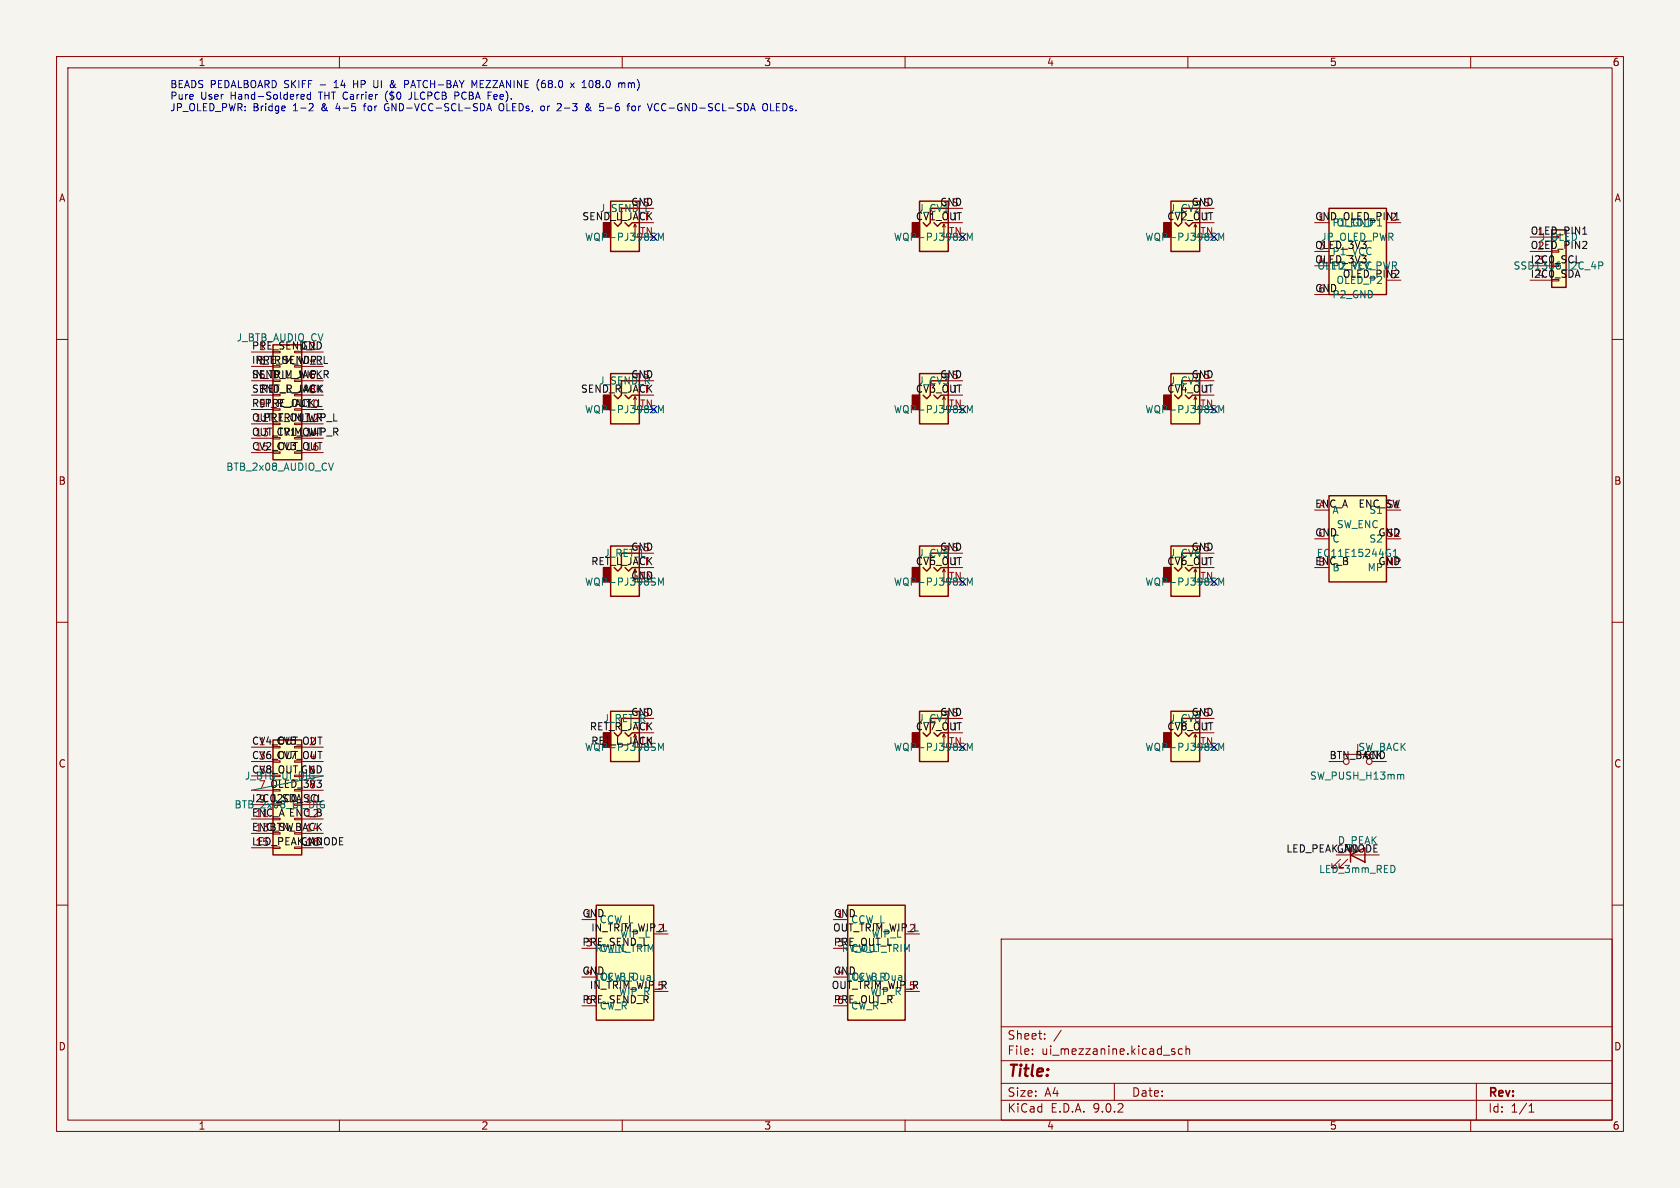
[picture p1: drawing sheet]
<svg xmlns="http://www.w3.org/2000/svg" width="297mm" height="210mm" viewBox="0 0 297 210" stroke-linecap="round" stroke-linejoin="round" font-family="sans-serif">
<path d="M0 0h297v210h-297z" fill="#f5f4ef" stroke="#f5f4ef" stroke-width=".18"/>
<g fill="none" stroke="#840000" stroke-width=".18">
<path d="M10 10h277v190h-277zM12 12h273v186h-273zM60 10v2M110 10v2M160 10v2M210 10v2M260 10v2M10 60h2M285 60h2M10 110h2M285 110h2M237 151.9l-1.5 1.5h.7h-.7v-.7"/>
<path d="M238.3 151.9l-1.6 1.5h.8h-.8v-.7M10 160h2M177 166h108v32h-108zM285 160h2M60 198v2M110 198v2M160 198v2M177 194.5h108M177 191.5h108M177 187.5h108M177 181.5h108M182.5 186.3v.1"/>
<path d="M182.5 185.5v.1M184.7 183.6v.1M184.7 182.8v.1M187.6 182.1l-1.3 2M197 191.5v3M207.3 185.9l.4 .1v.2l-.2 .2h-.3M207.3 185.4l.4 .1M209 185.5l-.4-.1-.3 .3v.4l.2 .2h.5M209.7 185.5l.2-.1 .3 .1 .1 .9M209.7 184.9v1.5M210 198v2M260 198v2"/>
<path d="M261 191.5v6.5M270.3 196.6h.9M270.3 195.5l.4-.4v1.5"/>
</g>
<path d="M238.8 151.1l2.5-1.2v2.5zM238.8 149.9v2.5" fill="none" stroke="#840000" stroke-width=".25"/>
<path d="M162.6 66h5v8.9h-5z" fill="#ffffc2"/>
<path d="M161.3 69.9h1.3v2.5h-1.3z" fill="#840000" stroke="#840000" stroke-width=".25"/>
<path d="M162.6 66h5v8.9h-5zM165.1 69.9l.6 .6 .7-.6h1.2M167.6 67.3h-3.1v2.6l-.7 .6-.6-.6" fill="none" stroke="#840000" stroke-width=".25"/>
<path d="M166.6 70.6l.3-.5v2.3h.7M166.9 70.1l.2 .5" fill="none" stroke="#840000" stroke-width=".18"/>
<path d="M171 73v-1.3l.4 .9 .5-.9v1.3" fill="none" stroke="#006464" stroke-width=".18"/>
<path d="M107.9 66h5.1v8.9h-5.1z" fill="#ffffc2"/>
<path d="M106.7 69.9h1.2v2.5h-1.2z" fill="#840000" stroke="#840000" stroke-width=".25"/>
<path d="M107.9 66h5.1v8.9h-5.1zM110.5 69.9l.6 .6 .7-.6h1.2M113 67.3h-3.1v2.6l-.7 .6-.6-.6" fill="none" stroke="#840000" stroke-width=".25"/>
<path d="M112 70.6l.3-.5v2.3h.7M112.3 70.1l.2 .5" fill="none" stroke="#840000" stroke-width=".18"/>
<path d="M116.4 73v-1.3l.4 .9 .5-.9v1.3" fill="none" stroke="#006464" stroke-width=".18"/>
<path d="M162.6 35.6h5v8.9h-5z" fill="#ffffc2"/>
<path d="M161.3 39.4h1.3v2.5h-1.3z" fill="#840000" stroke="#840000" stroke-width=".25"/>
<path d="M162.6 35.6h5v8.9h-5zM165.1 39.4l.6 .6 .7-.6h1.2M167.6 36.8h-3.1v2.6l-.7 .6-.6-.6" fill="none" stroke="#840000" stroke-width=".25"/>
<path d="M166.9 39.6l.2 .5M166.6 40.1l.3-.5v2.3h.7" fill="none" stroke="#840000" stroke-width=".18"/>
<path d="M171 42.5v-1.3l.4 .9 .5-.9v1.3" fill="none" stroke="#006464" stroke-width=".18"/>
<path d="M149.9 160h10.1v20.3h-10.1z" fill="#ffffc2"/>
<path d="M149.9 160h10.1v20.3h-10.1z" fill="none" stroke="#840000" stroke-width=".25"/>
<path d="M160 172v1.1" fill="none" stroke="#006464" stroke-width=".18"/>
<path d="M48.3 130.8h5v20.3h-5z" fill="#ffffc2"/>
<path d="M48.3 130.8h5v20.3h-5z" fill="none" stroke="#840000" stroke-width=".25"/>
<g fill="none" stroke="#840000" stroke-width=".18">
<path d="M44.4 132.1h3.9M44.4 134.6h3.9M44.4 137.2h3.9M44.4 139.7h3.9M53.3 132.1h3.8M53.3 134.6h3.8M53.3 137.2h3.8M53.3 139.7h3.8M44.4 142.2h3.9M44.4 144.8h3.9M44.4 147.3h3.9M44.4 149.9h3.9"/>
<path d="M53.3 142.2h3.8M53.3 144.8h3.8M53.3 147.3h3.8M53.3 149.9h3.8"/>
</g>
<path d="M56.8 141.6h.5M57.1 142.3h.3v.4" fill="none" stroke="#006464" stroke-width=".18"/>
<path d="M105.4 160h10.2v20.3h-10.2z" fill="#ffffc2"/>
<path d="M105.4 160h10.2v20.3h-10.2z" fill="none" stroke="#840000" stroke-width=".25"/>
<path d="M115.6 172v1.1" fill="none" stroke="#006464" stroke-width=".18"/>
<path d="M234.9 36.8h10.2v15.3h-10.2z" fill="#ffffc2"/>
<path d="M234.9 36.8h10.2v15.3h-10.2z" fill="none" stroke="#840000" stroke-width=".25"/>
<path d="M245.1 39.4h2.5M245.1 49.5h2.5" fill="none" stroke="#840000" stroke-width=".18"/>
<path d="M162.6 96.5h5v8.9h-5z" fill="#ffffc2"/>
<path d="M161.3 100.3h1.3v2.6h-1.3z" fill="#840000" stroke="#840000" stroke-width=".25"/>
<path d="M162.6 96.5h5v8.9h-5zM167.6 97.8h-3.1v2.5l-.7 .7-.6-.7M165.1 100.3l.6 .7 .7-.7h1.2" fill="none" stroke="#840000" stroke-width=".25"/>
<path d="M166.6 101.1l.3-.5v2.3h.7M166.9 100.6l.2 .5" fill="none" stroke="#840000" stroke-width=".18"/>
<path d="M171 103.4v-1.2l.4 .9 .5-.9v1.2" fill="none" stroke="#006464" stroke-width=".18"/>
<path d="M162.6 125.7h5v8.9h-5z" fill="#ffffc2"/>
<path d="M161.3 129.5h1.3v2.6h-1.3z" fill="#840000" stroke="#840000" stroke-width=".25"/>
<path d="M162.6 125.7h5v8.9h-5zM165.1 129.5l.6 .7 .7-.7h1.2M167.6 127h-3.1v2.5l-.7 .7-.6-.7" fill="none" stroke="#840000" stroke-width=".25"/>
<path d="M166.6 130.3l.3-.5v2.3h.7M166.9 129.8l.2 .5" fill="none" stroke="#840000" stroke-width=".18"/>
<path d="M171 132.7v-1.3l.4 .9 .5-.9v1.3" fill="none" stroke="#006464" stroke-width=".18"/>
<path d="M207 96.5h5.1v8.9h-5.1z" fill="#ffffc2"/>
<path d="M205.7 100.3h1.3v2.6h-1.3z" fill="#840000" stroke="#840000" stroke-width=".25"/>
<path d="M207 96.5h5.1v8.9h-5.1zM212.1 97.8h-3.2v2.5l-.6 .7-.7-.7M209.5 100.3l.7 .7 .6-.7h1.3" fill="none" stroke="#840000" stroke-width=".25"/>
<path d="M211.1 101.1l.2-.5v2.3h.8M211.3 100.6l.3 .5" fill="none" stroke="#840000" stroke-width=".18"/>
<path d="M215.5 103.4v-1.2l.4 .9 .4-.9v1.2" fill="none" stroke="#006464" stroke-width=".18"/>
<path d="M107.9 35.6h5.1v8.9h-5.1z" fill="#ffffc2"/>
<path d="M106.7 39.4h1.2v2.5h-1.2z" fill="#840000" stroke="#840000" stroke-width=".25"/>
<path d="M107.9 35.6h5.1v8.9h-5.1zM110.5 39.4l.6 .6 .7-.6h1.2M113 36.8h-3.1v2.6l-.7 .6-.6-.6" fill="none" stroke="#840000" stroke-width=".25"/>
<path d="M112.3 39.6l.2 .5M112 40.1l.3-.5v2.3h.7" fill="none" stroke="#840000" stroke-width=".18"/>
<path d="M116.4 42.5v-1.3l.4 .9 .5-.9v1.3" fill="none" stroke="#006464" stroke-width=".18"/>
<path d="M48.3 61h5v20.3h-5z" fill="#ffffc2"/>
<path d="M48.3 61h5v20.3h-5z" fill="none" stroke="#840000" stroke-width=".25"/>
<g fill="none" stroke="#840000" stroke-width=".18">
<path d="M44.4 62.2h3.9M44.4 64.8h3.9M44.4 67.3h3.9M44.4 69.9h3.9M44.4 72.4h3.9M44.4 74.9h3.9M44.4 77.5h3.9M52.1 79.9h1.2v.2h-1.2zM53.3 62.2h3.8M53.3 64.8h3.8M53.3 67.3h3.8M53.3 69.9h3.8"/>
<path d="M53.3 72.4h3.8M53.3 74.9h3.8M53.3 77.5h3.8M44.4 80h3.9M53.3 80h3.8"/>
</g>
<path d="M58.9 81.9l-.4 1.2" fill="none" stroke="#006464" stroke-width=".18"/>
<path d="M207 35.6h5.1v8.9h-5.1z" fill="#ffffc2"/>
<path d="M205.7 39.4h1.3v2.5h-1.3z" fill="#840000" stroke="#840000" stroke-width=".25"/>
<path d="M207 35.6h5.1v8.9h-5.1zM209.5 39.4l.7 .6 .6-.6h1.3M212.1 36.8h-3.2v2.6l-.6 .6-.7-.6" fill="none" stroke="#840000" stroke-width=".25"/>
<path d="M211.3 39.6l.3 .5M211.1 40.1l.2-.5v2.3h.8" fill="none" stroke="#840000" stroke-width=".18"/>
<path d="M215.5 42.5v-1.3l.4 .9 .4-.9v1.3" fill="none" stroke="#006464" stroke-width=".18"/>
<path d="M207 66h5.1v8.9h-5.1z" fill="#ffffc2"/>
<path d="M205.7 69.9h1.3v2.5h-1.3z" fill="#840000" stroke="#840000" stroke-width=".25"/>
<path d="M207 66h5.1v8.9h-5.1zM209.5 69.9l.7 .6 .6-.6h1.3M212.1 67.3h-3.2v2.6l-.6 .6-.7-.6" fill="none" stroke="#840000" stroke-width=".25"/>
<path d="M211.1 70.6l.2-.5v2.3h.8M211.3 70.1l.3 .5" fill="none" stroke="#840000" stroke-width=".18"/>
<path d="M215.5 73v-1.3l.4 .9 .4-.9v1.3" fill="none" stroke="#006464" stroke-width=".18"/>
<path d="M234.9 87.6h10.2v15.3h-10.2z" fill="#ffffc2"/>
<path d="M234.9 87.6h10.2v15.3h-10.2z" fill="none" stroke="#840000" stroke-width=".25"/>
<path d="M245.6 97.8h.2v.4M246.3 97.5l.4-.4v1.3" fill="none" stroke="#006464" stroke-width=".18"/>
<path d="M107.9 125.7h5.1v8.9h-5.1z" fill="#ffffc2"/>
<path d="M106.7 129.5h1.2v2.6h-1.2z" fill="#840000" stroke="#840000" stroke-width=".25"/>
<path d="M107.9 125.7h5.1v8.9h-5.1zM110.5 129.5l.6 .7 .7-.7h1.2M113 127h-3.1v2.5l-.7 .7-.6-.7" fill="none" stroke="#840000" stroke-width=".25"/>
<path d="M112 130.3l.3-.5v2.3h.7M112.3 129.8l.2 .5" fill="none" stroke="#840000" stroke-width=".18"/>
<path d="M116.4 132.7v-1.3l.4 .9 .5-.9v1.3" fill="none" stroke="#006464" stroke-width=".18"/>
<path d="M107.9 96.5h5.1v8.9h-5.1z" fill="#ffffc2"/>
<path d="M106.7 100.3h1.2v2.6h-1.2z" fill="#840000" stroke="#840000" stroke-width=".25"/>
<path d="M107.9 96.5h5.1v8.9h-5.1zM113 97.8h-3.1v2.5l-.7 .7-.6-.7M110.5 100.3l.6 .7 .7-.7h1.2" fill="none" stroke="#840000" stroke-width=".25"/>
<path d="M112 101.1l.3-.5v2.3h.7M112.3 100.6l.2 .5" fill="none" stroke="#840000" stroke-width=".18"/>
<path d="M116.4 103.4v-1.2l.4 .9 .5-.9v1.2" fill="none" stroke="#006464" stroke-width=".18"/>
<path d="M274.3 40.6h2.6v10.2h-2.6z" fill="#ffffc2"/>
<path d="M274.3 40.6h2.6v10.2h-2.6z" fill="none" stroke="#840000" stroke-width=".25"/>
<path d="M270.5 41.9h3.8M270.5 44.5h3.8M270.5 47h3.8M270.5 49.5h3.8" fill="none" stroke="#840000" stroke-width=".18"/>
<path d="M282.6 47l.6-.1 .2-.2-.1-.3-.7-.1v1.3" fill="none" stroke="#006464" stroke-width=".18"/>
<path d="M207 125.7h5.1v8.9h-5.1z" fill="#ffffc2"/>
<path d="M205.7 129.5h1.3v2.6h-1.3z" fill="#840000" stroke="#840000" stroke-width=".25"/>
<path d="M207 125.7h5.1v8.9h-5.1zM209.5 129.5l.7 .7 .6-.7h1.3M212.1 127h-3.2v2.5l-.6 .7-.7-.7" fill="none" stroke="#840000" stroke-width=".25"/>
<g fill="none" stroke="#840000" stroke-width=".18">
<path d="M211.1 130.3l.2-.5v2.3h.8M211.3 129.8l.3 .5M237.5 133.4h5.1"/>
<circle cx="238" cy="134.6" r=".51"/>
<circle cx="242.1" cy="134.6" r=".51"/>
</g>
<path d="M215.5 132.7v-1.3l.4 .9 .4-.9v1.3M247.8 136.9l.4 .2v.6" fill="none" stroke="#006464" stroke-width=".18"/>
<path d="M246.6 38.9h.7M279.8 41.4h.7M52.5 79.6h.9M56.2 78.2h.7M56.3 71.9h.6M56.6 78.2v1.3M57.3 64.3h.6M57.7 74.5h1M59 73.1v1.3h.6" fill="none" stroke="#0f0f0f" stroke-width=".18"/>
<path d="M57.1 137.2l-12.7 2.5" fill="none" stroke="#009600" stroke-width=".18"/>
<g fill="none" stroke="#0000c2" stroke-width=".18">
<path d="M50.4 18.8v.2l-.6 .2M53.3 17.5h.4M53.3 16.8l.3-.1 .2 .3-.6 .1M54.8 18.3l.5 .1 .1 .3-.8 .9h.8M54.9 16.8l-.4-.1-.2 .2 .1 .6h.5M54.9 16.3v1.2M59.1 15.5h.7M59.2 14.5l-.1 .1M62.5 14.2v1.3M62.5 14.8h.7M64.2 18.7h.5M64.5 18.4l-.1 1.2"/>
<path d="M66.1 15.3l.1 .1 .4 .1M68.3 16.5l-.2 .4 .2 .8M68.4 18.3a.68 .68 0 0 0-.4 .7 .68 .68 0 0 0 .4 .6M69.1 15.4h.4M69.5 14.7l-.4 .2M69.5 14.3h-.3v.2l.5 .8M71.5 14.2h.5l.3 .3-.2 .3-.6 .1M72.7 17.4l-.4 .1M80.9 16.3h.1M81 16.9h-.6M83.4 14.2l.5 .9 .4-.9v1.3M86 19.6l.5-1.3 .4 1.3"/>
<path d="M86.2 19.2h.6M88.3 18.5a.85 .85 0 0 0 .2 1.1h.3M95.8 18.7l.3 .1 .2 .2-.1 .5-.4 .1M96.1 14.2l-.1 .1a.86 .86 0 0 0 0 1.2h.2M96.2 14.7h-.2l-.3 .3M99 18.3l.2 .3v.3l-.8 .7h.8M100.9 14.7l.6 .8M101.5 14.7l-.6 .8M104.2 15.4l.2 .1 .3-.1M104.4 18.9l-.3 .6a.34 .34 0 0 1-.5 0 .34 .34 0 0 1 0-.5l.5-.4-.2-.3-.1 .1a1.22 1.22 0 0 0 .7 1.2M104.7 14.3l-.3-.1-.2 .1M107.3 19.1h.9"/>
<path d="M109.9 14.8l.2-.1h.3l.1 .8M110.8 18.7h.5M111.1 14.7v.8M111.1 14.7v.1M111.3 18.3l-.3 .2v1.1M111.7 18.9l.2-.2 .4 .2v.4l-.1 .2-.3 .1-.2-.1zM115.7 19.3l.2 .2h.5M116.4 18.4h-.5l-.2 .2M134.9 18.5l.2-.2a.43 .43 0 0 1 .6 .4v.5a.42 .42 0 0 1-.4 .4 .42 .42 0 0 1-.5-.4zM136.2 18.3v1.3h.6"/>
</g>
<text font-size="2.8" fill="#840000" x="178" y="190.9">Title:</text>
<g font-size="2.1" fill="#840000">
<text x="178" y="184">Sheet:</text>
<text x="178" y="186.7">File:</text>
<text x="184.1" y="186.7">ui_mezzanine.kicad_sch</text>
<text x="178" y="196.9">KiCad</text>
<text x="178" y="194.1">Size:</text>
<text x="184.7" y="194.1">A4</text>
<text x="185.7" y="196.9">E.D.A.</text>
<text x="193.3" y="196.9">9.0.2</text>
<text x="200" y="194.1">Date:</text>
<text x="263" y="194.3">Rev:</text>
<text x="263" y="196.9">Id:</text>
<text x="267.1" y="196.9">1/1</text>
</g>
<g font-size="1.8" fill="#840000">
<text x="35" y="11.9">1</text>
<text x="85" y="11.9">2</text>
<text x="135" y="11.9">3</text>
<text x="185" y="11.9">4</text>
<text x="235" y="11.9">5</text>
<text x="285" y="11.9">6</text>
<text x="10.3" y="35.9">A</text>
<text x="285.3" y="35.9">A</text>
<text x="10.3" y="85.9">B</text>
<text x="285.3" y="85.9">B</text>
<text x="10.3" y="135.9">C</text>
<text x="285.3" y="135.9">C</text>
<text x="10.3" y="185.9">D</text>
<text x="285.3" y="185.9">D</text>
<text x="35" y="199.9">1</text>
<text x="85" y="199.9">2</text>
<text x="135" y="199.9">3</text>
<text x="185" y="199.9">4</text>
<text x="235" y="199.9">5</text>
<text x="285" y="199.9">6</text>
</g>
<g font-size="1.8" fill="#0000c2">
<text x="30" y="15.7">BEADS PEDALBOARD SKIFF</text>
<text x="30" y="17.7">Pure</text>
<text x="35.5" y="17.7">User</text>
<text x="40.9" y="17.7">Hand-Soldered</text>
<text x="56.7" y="17.7">THT Carrier</text>
<text x="56.8" y="15.7">-</text>
<text x="59.5" y="15.7">14</text>
<text x="63.1" y="15.7">HP</text>
<text x="66.9" y="15.7">UI</text>
<text x="68.8" y="17.7">($0</text>
<text x="70" y="15.7">&amp;</text>
<text x="72.7" y="15.7">PATCH-BAY</text>
<text x="73.2" y="17.7">JLCPCB</text>
<text x="81.4" y="17.7">PCBA</text>
<text x="84.9" y="15.7">MEZZANINE</text>
<text x="87.5" y="17.7">Fee).</text>
<text x="96.6" y="15.7">(68.0</text>
<text x="102.8" y="15.7">x</text>
<text x="105" y="15.7">108.0</text>
<text x="111.6" y="15.7">mm)</text>
<text x="30" y="19.8">JP_OLED_PWR:</text>
<text x="44.7" y="19.8">Bridge</text>
<text x="51.9" y="19.8">1-2</text>
<text x="57.1" y="19.8">&amp;</text>
<text x="59.8" y="19.8">4-5</text>
<text x="65" y="19.8">for</text>
<text x="68.8" y="19.8">GND-VCC-SCL-SDA</text>
<text x="89.3" y="19.8">OLEDs,</text>
<text x="96.9" y="19.8">or</text>
<text x="100" y="19.8">2-3</text>
<text x="105.1" y="19.8">&amp;</text>
<text x="107.9" y="19.8">5-6</text>
<text x="113.1" y="19.8">for</text>
<text x="116.9" y="19.8">VCC-GND-SCL-SDA</text>
<text x="137.3" y="19.8">OLEDs.</text>
</g>
<g font-size="1.8" fill="#0f0f0f">
<text x="102.8" y="39">SEND_L_JACK</text>
<text x="105.9" y="37.7">J_SEND_L</text>
<text x="111.5" y="36.5">GND</text>
<text x="113.6" y="36.6">S</text>
<text x="113.7" y="39.1">T</text>
<text x="161.8" y="39">CV1_OUT</text>
<text x="162.2" y="37.7">J_CV1</text>
<text x="166.1" y="36.5">GND</text>
<text x="168.2" y="36.6">S</text>
<text x="168.3" y="39.1">T</text>
<text x="206.3" y="39">CV2_OUT</text>
<text x="206.7" y="37.7">J_CV2</text>
<text x="210.6" y="36.5">GND</text>
<text x="212.7" y="36.6">S</text>
<text x="212.8" y="39.1">T</text>
<text x="232.4" y="39">GND OLED_PIN1</text>
<text x="233" y="39.1">1</text>
<text x="235.5" y="40.2">P1_GND</text>
<text x="236.2" y="40.2">OLED_P1</text>
<text x="245.7" y="39.1">2</text>
<text x="270.5" y="41.6">OLED_PIN1</text>
<text x="271.7" y="41.7">1</text>
<text x="232.4" y="44.1">OLED_3V3</text>
<text x="232.4" y="46.6">OLED_3V3</text>
<text x="233" y="44.2">3</text>
<text x="233" y="46.7">4</text>
<text x="235.5" y="45.3">P1_VCC</text>
<text x="235.5" y="47.9">P2_VCC</text>
<text x="267.5" y="47.9">SSD1306_I2C_4P</text>
<text x="270.5" y="46.6">I2C0_SCL</text>
<text x="270.5" y="44.1">OLED_PIN2</text>
<text x="271.7" y="44.2">2</text>
<text x="271.7" y="46.7">3</text>
<text x="272.1" y="42.8">J_OLED</text>
<text x="232.4" y="51.7">GND</text>
<text x="233" y="51.8">6</text>
<text x="236.2" y="50.4">OLED_P2</text>
<text x="237.3" y="49.2">OLED_PIN2</text>
<text x="245.7" y="49.3">5</text>
<text x="270.5" y="49.2">I2C0_SDA</text>
<text x="271.7" y="49.3">4</text>
<text x="44.4" y="61.9">PRE_SEND_L</text>
<text x="45.1" y="64.4">PRE_SEND_R</text>
<text x="45.6" y="62">1</text>
<text x="45.6" y="64.5">3</text>
<text x="53.1" y="61.9">GND</text>
<text x="54.5" y="62">2</text>
<text x="54.5" y="64.5">4</text>
<text x="44.4" y="67">SEND_L_JACK</text>
<text x="44.4" y="67">IN_TRIM_WIP_R</text>
<text x="44.4" y="69.5">SEND_R_JACK</text>
<text x="45.6" y="67.1">5</text>
<text x="45.6" y="69.6">7RET_L_JACK</text>
<text x="54.5" y="67.1">6</text>
<text x="54.5" y="69.6">8</text>
<text x="102.6" y="69.5">SEND_R_JACK</text>
<text x="105.8" y="68.2">J_SEND_R</text>
<text x="111.5" y="67">GND</text>
<text x="113.6" y="67.1">S</text>
<text x="113.7" y="69.6">T</text>
<text x="161.8" y="69.5">CV3_OUT</text>
<text x="162.2" y="68.2">J_CV3</text>
<text x="166.1" y="67">GND</text>
<text x="168.2" y="67.1">S</text>
<text x="168.3" y="69.6">T</text>
<text x="206.3" y="69.5">CV4_OUT</text>
<text x="206.7" y="68.2">J_CV4</text>
<text x="210.6" y="67">GND</text>
<text x="212.7" y="67.1">S</text>
<text x="212.8" y="69.6">T</text>
<text x="44.4" y="77.1">OUT_TRIM_WIP_R</text>
<text x="44.4" y="72">RET_R_JACK</text>
<text x="45" y="74.7">11PRE_OUT_R</text>
<text x="45" y="77.2">13</text>
<text x="48.8" y="77.1">CV1_OUT</text>
<text x="53.9" y="72.1">10</text>
<text x="53.9" y="74.7">12</text>
<text x="53.9" y="77.2">14</text>
<text x="44.4" y="79.7">CV2_OUT</text>
<text x="45" y="79.8">15</text>
<text x="53.9" y="79.8">16</text>
<text x="232.4" y="89.8">ENC_A</text>
<text x="233" y="89.9">A</text>
<text x="240.1" y="89.8">ENC_SW</text>
<text x="245.1" y="89.9">S1</text>
<text x="232.4" y="94.9">GND</text>
<text x="232.9" y="95">C</text>
<text x="235.5" y="91">A</text>
<text x="242" y="91">S1</text>
<text x="243.6" y="94.9">GND</text>
<text x="245.1" y="95">S2</text>
<text x="104.4" y="100">RET_L_JACK</text>
<text x="106.7" y="98.7">J_RET_L</text>
<text x="111.5" y="97.4">GND</text>
<text x="113.6" y="97.5">S</text>
<text x="113.7" y="100.1">T</text>
<text x="161.8" y="100">CV5_OUT</text>
<text x="162.2" y="98.7">J_CV5</text>
<text x="166.1" y="97.4">GND</text>
<text x="168.2" y="97.5">S</text>
<text x="168.3" y="100.1">T</text>
<text x="206.3" y="100">CV6_OUT</text>
<text x="206.7" y="98.7">J_CV6</text>
<text x="210.6" y="97.4">GND</text>
<text x="212.7" y="97.5">S</text>
<text x="212.8" y="100.1">T</text>
<text x="232.4" y="100">ENC_B</text>
<text x="232.9" y="100.1">B</text>
<text x="235.5" y="96.1">C</text>
<text x="235.5" y="101.2">B</text>
<text x="241.7" y="101.2">MP</text>
<text x="242" y="96.1">S2</text>
<text x="243.6" y="100">GND</text>
<text x="244.9" y="100.1">MP</text>
<text x="111.5" y="102.5">GND</text>
<text x="113" y="102.6">TN</text>
<text x="44.4" y="131.7">CV4_OUT</text>
<text x="45.6" y="131.8">1</text>
<text x="48.8" y="131.7">CV5_OUT</text>
<text x="54.5" y="131.8">2</text>
<text x="104.2" y="129.2">RET_R_JACK</text>
<text x="104.4" y="131.7">RET_L_JACK</text>
<text x="106.6" y="127.9">J_RET_R</text>
<text x="111.5" y="126.7">GND</text>
<text x="113" y="131.8">TN</text>
<text x="113.6" y="126.7">S</text>
<text x="113.7" y="129.3">T</text>
<text x="161.8" y="129.2">CV7_OUT</text>
<text x="162.2" y="127.9">J_CV7</text>
<text x="166.1" y="126.7">GND</text>
<text x="168.2" y="126.7">S</text>
<text x="168.3" y="129.3">T</text>
<text x="206.3" y="129.2">CV8_OUT</text>
<text x="206.7" y="127.9">J_CV8</text>
<text x="210.6" y="126.7">GND</text>
<text x="212.7" y="126.7">S</text>
<text x="212.8" y="129.3">T</text>
<text x="44.4" y="134.3">CV6_OUT</text>
<text x="44.4" y="136.8">CV8_OUT GND</text>
<text x="45.6" y="134.4">3</text>
<text x="45.6" y="136.9">5</text>
<text x="48.8" y="134.3">CV7_OUT</text>
<text x="54.5" y="134.4">4</text>
<text x="54.5" y="136.9">6</text>
<text x="234.9" y="134.3">BTN_BACK</text>
<text x="240" y="132.9">SW_BACK</text>
<text x="241" y="134.3">GND</text>
<text x="41.4" y="143.1">BTB_2x08_UI_DIG</text>
<text x="43.2" y="138">J_BTB_UI_DIG</text>
<text x="44.4" y="141.9">I2C0_SDA</text>
<text x="45.6" y="139.4">7 OLED_3V3</text>
<text x="45.6" y="142">9</text>
<text x="48.2" y="141.9">I2C0_SCL</text>
<text x="53.9" y="142">10</text>
<text x="54.5" y="139.4">8</text>
<text x="44.4" y="149.5">LED_PEAK_ANODE</text>
<text x="44.4" y="147">ENC_SW</text>
<text x="44.4" y="144.4">ENC_A ENC_B</text>
<text x="45" y="144.5">11</text>
<text x="45" y="147.1">13 BTN_BACK</text>
<text x="45" y="149.6">15</text>
<text x="53.1" y="149.5">GND</text>
<text x="53.9" y="144.5">12</text>
<text x="53.9" y="147.1">14</text>
<text x="53.9" y="149.6">16</text>
<text x="236.4" y="149.5">D_PEAK</text>
<text x="227.3" y="150.8">LED_PEAK_ANODE</text>
<text x="236.2" y="150.8">GND</text>
<text x="102.9" y="167.3">PRE_SEND_L</text>
<text x="102.9" y="162.2">GND</text>
<text x="103.4" y="162.3">1</text>
<text x="103.4" y="167.4">3</text>
<text x="104.4" y="164.8">IN_TRIM_WIP_L</text>
<text x="105.9" y="163.4">CCW_L</text>
<text x="109.5" y="166">WIP_L</text>
<text x="116.1" y="164.8">2</text>
<text x="147.2" y="164.8">OUT_TRIM_WIP_L</text>
<text x="147.3" y="162.2">GND</text>
<text x="147.3" y="167.3">PRE_OUT_L</text>
<text x="147.9" y="162.3">1</text>
<text x="147.9" y="167.4">3</text>
<text x="150.4" y="163.4">CCW_L</text>
<text x="154" y="166">WIP_L</text>
<text x="160.6" y="164.8">2</text>
<text x="102.9" y="172.4">GND</text>
<text x="103.4" y="172.5">4</text>
<text x="105.1" y="168.5">RV_IN_TRIM</text>
<text x="105.9" y="168.5">CW_L</text>
<text x="105.9" y="173.6">CCW_R</text>
<text x="147.3" y="172.4">GND</text>
<text x="147.9" y="172.5">4</text>
<text x="149.4" y="173.6">10k_B_Dual</text>
<text x="150.4" y="168.5">CW_L</text>
<text x="150.4" y="173.6">CCW_R</text>
<text x="102.9" y="177.5">PRE_SEND_R</text>
<text x="103.4" y="177.5">6</text>
<text x="104.2" y="174.9">IN_TRIM_WIP_R</text>
<text x="105.9" y="178.7">CW_R</text>
<text x="109.3" y="176.1">WIP_R</text>
<text x="116.1" y="175">5</text>
<text x="146.9" y="174.9">OUT_TRIM_WIP_R</text>
<text x="147.3" y="177.5">PRE_OUT_R</text>
<text x="147.9" y="177.5">6</text>
<text x="150.4" y="178.7">CW_R</text>
<text x="153.7" y="176.1">WIP_R</text>
<text x="160.6" y="175">5</text>
</g>
<g font-size="1.8" fill="#006464">
<text x="113" y="41.7">TN</text>
<text x="167.7" y="41.7">TN</text>
<text x="212.1" y="41.7">TN</text>
<text x="232.8" y="47.9">OLED_REV_PWR</text>
<text x="233.5" y="42.8">JP_OLED_PWR</text>
<text x="235.5" y="52.9">P2_GND</text>
<text x="41.7" y="60.6">J_BTB_AUDIO_CV</text>
<text x="113" y="72.1">TN</text>
<text x="167.7" y="72.1">TN</text>
<text x="212.1" y="72.1">TN</text>
<text x="39.9" y="83.4">BTB_2x08_AUDIO_CV</text>
<text x="236.2" y="93.6">SW_ENC</text>
<text x="232.7" y="98.7">EC11E15244G1</text>
<text x="103.3" y="103.7">WQP-PJ398SM</text>
<text x="167.7" y="102.6">TN</text>
<text x="212.1" y="102.6">TN</text>
<text x="167.7" y="131.8">TN</text>
<text x="212.1" y="131.8">TN</text>
<text x="103.3" y="132.9">WQP-PJ398SM</text>
<text x="231.5" y="138">SW_PUSH_H13mm</text>
<text x="233.1" y="154.5">LED_3mm_RED</text>
<text x="104.9" y="173.6">10k_B_Dual</text>
<text x="148.7" y="168.5">RV_OUT_TRIM</text>
</g>
<g font-size="1.8" fill="#000084">
<text x="103.3" y="42.8">WQP-PJ398SM</text>
<text x="157.9" y="42.8">WQP-PJ398SM</text>
<text x="202.4" y="42.8">WQP-PJ398SM</text>
<text x="103.3" y="73.3">WQP-PJ398SM</text>
<text x="157.9" y="73.3">WQP-PJ398SM</text>
<text x="202.4" y="73.3">WQP-PJ398SM</text>
<text x="157.9" y="103.7">WQP-PJ398SM</text>
<text x="202.4" y="103.7">WQP-PJ398SM</text>
<text x="157.9" y="132.9">WQP-PJ398SM</text>
<text x="202.4" y="132.9">WQP-PJ398SM</text>
</g>
</svg>
